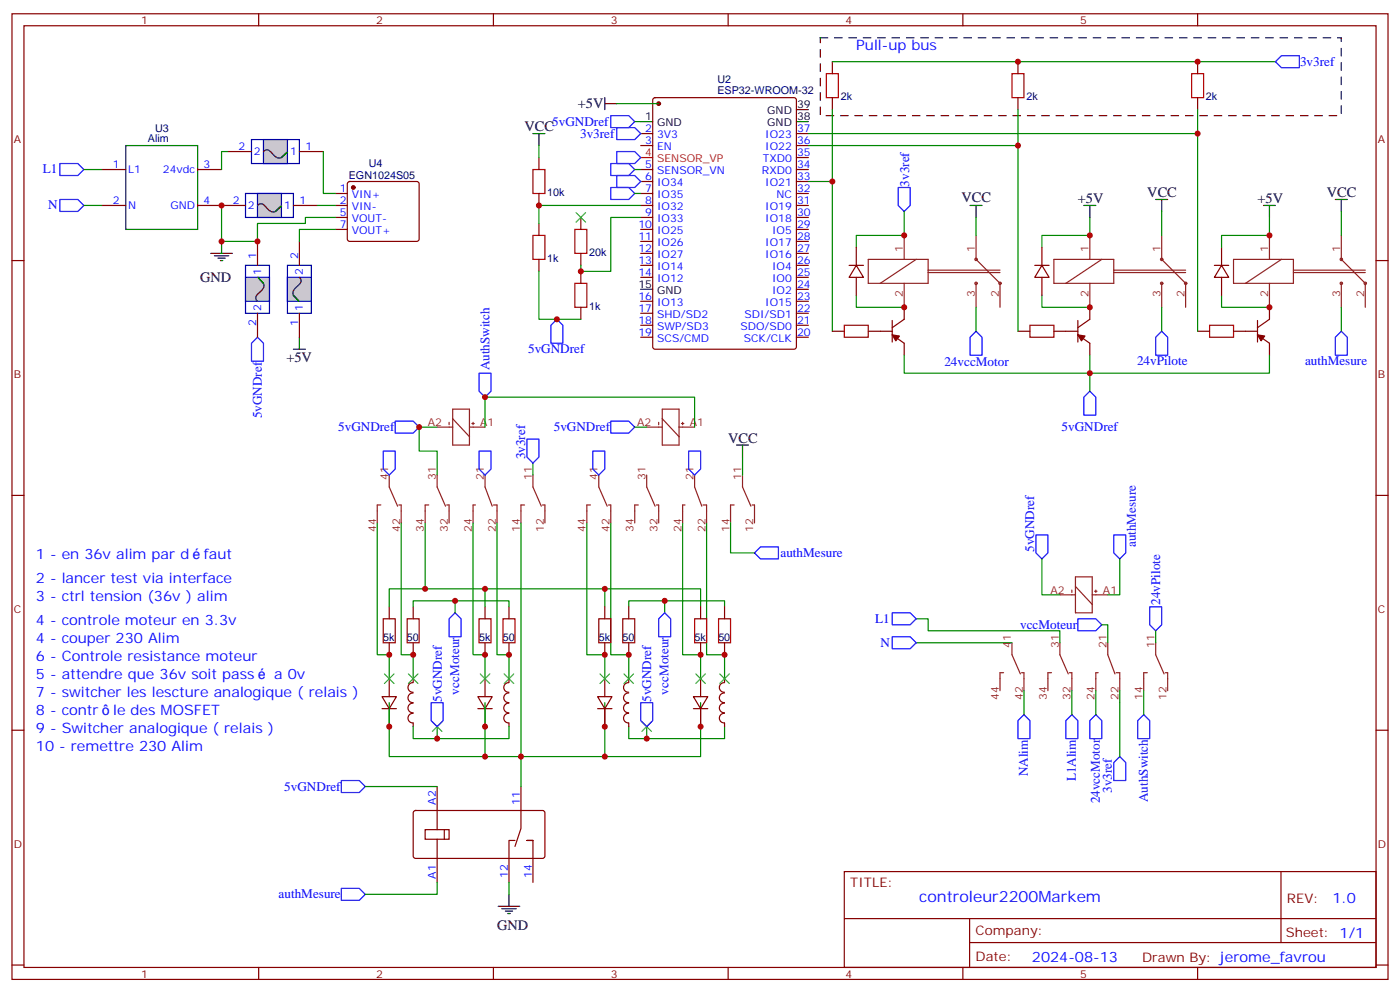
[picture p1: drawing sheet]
<svg xmlns="http://www.w3.org/2000/svg" width="412mm" height="292mm" viewBox="0 0 412 292" stroke-linecap="round" stroke-linejoin="round" font-family="sans-serif">
<g fill="none" stroke="#870000" stroke-width=".35">
<path d="M3.5 4.1h405.4v284.3h-405.4zM7.1 7.6h398.2v277.3h-398.2zM76.2 4.1v3.5M145.3 4.1v3.5M214.5 4.1v3.5M283.6 4.1v3.5M352.8 4.1v3.5M188.7 39.3h3.6M192.5 29l.5-.2h40.9l.6 .4 .1 72.9-.5 .7h-41.1l-.7-.4v-72.9zM234.6 39.3h3.5M30 49.9h7M58.2 49.9h7.1"/>
<path d="M98.8 57h3.5M102.5 53.7l.5-.3h19.8l.5 .3 .2 .5v16.2l-.3 .5-.4 .2h-19.8l-.5-.2-.2-.5v-16.2zM158.7 46.4v3.5M158.7 57v3.5M188.7 42.9h3.6M188.7 49.9h3.6M188.7 53.4h3.6M188.7 57h3.6M234.6 42.9h3.5M234.6 49.9h3.5M234.6 53.4h3.5M234.6 57h3.5"/>
<path d="M234.6 46.4h3.5M3.5 76.7h3.6M30 60.5h7M58.2 60.5h14.1M86.4 60.5h7.1M98.8 60.5h3.5M98.8 64h3.5M98.8 67.6h3.5M158.7 65.8v3.5M158.7 76.4v3.5M171.1 64v3.6M171.1 74.6v3.5"/>
<path d="M171.1 79.9v3.5M188.7 60.5h3.6M188.7 64h3.6M188.7 67.6h3.6M188.7 71.1h3.6M188.7 74.6h3.6M188.7 78.1h3.6M234.6 60.5h3.5M234.6 64h3.5M234.6 67.6h3.5M234.6 71.1h3.5M234.6 74.6h3.5"/>
<path d="M234.6 78.1h3.5M405.3 76.7h3.6M171.1 90.5v3.5M188.7 81.7h3.6M188.7 88.7h3.6M188.7 92.3h3.6M188.7 95.8h3.6M188.7 99.3h3.6M234.6 81.7h3.5M234.6 88.7h3.5M234.6 92.3h3.5M234.6 95.8h3.5"/>
<path d="M234.6 99.3h3.5M234.6 85.2h3.5M3.5 145.9h3.6M405.3 145.9h3.6M114.7 178.7v3.5M121.7 178.7v3.5M142.9 178.7v3.5M149.9 178.7v3.5M178.2 178.7v3.5M185.2 178.7v3.5M206.4 178.7v3.5M213.4 178.7v3.5"/>
<path d="M114.7 189.3v3.5M114.7 199.8v5.3M121.7 189.3v3.5M121.7 199.8v1.1M142.9 189.3v3.5M142.9 199.8v5.3M149.9 189.3v3.5M149.9 199.8v1.1M178.2 189.3v3.5M178.2 199.8v5.3M185.2 189.3v3.5M185.2 199.8v1.1"/>
<path d="M206.4 189.3v3.5M206.4 199.8v5.3M213.4 189.3v3.5M213.4 199.8v1.1M3.5 215h3.6M112.5 205.1h4.3l-2.1 3.6zM112.5 208.7h4.3M114.7 208.7v5.3M121.7 207.1a1.41 1.41 0 0 0-1.5 1.4 1.41 1.41 0 0 0 1.5 1.4M121.7 204.1a1.41 1.41 0 0 0-1.5 1.4 1.41 1.41 0 0 0 1.5 1.4M121.7 210.1a1.41 1.41 0 0 0-1.5 1.4 1.41 1.41 0 0 0 1.5 1.4M121.7 201a1.41 1.41 0 0 0-1.5 1.4 1.41 1.41 0 0 0 1.5 1.4"/>
<path d="M121.7 212.9v1.1M140.8 205.1h4.2l-2.1 3.6zM140.8 208.7h4.2M142.9 208.7v5.3M149.9 207.1a1.41 1.41 0 0 0-1.5 1.4 1.41 1.41 0 0 0 1.5 1.4M149.9 204.1a1.41 1.41 0 0 0-1.5 1.4 1.41 1.41 0 0 0 1.5 1.4M149.9 210.1a1.41 1.41 0 0 0-1.5 1.4 1.41 1.41 0 0 0 1.5 1.4M149.9 201a1.41 1.41 0 0 0-1.5 1.4 1.41 1.41 0 0 0 1.5 1.4M149.9 212.9v1.1M176 205.1h4.3l-2.1 3.6zM176 208.7h4.3M178.2 208.7v5.3"/>
<path d="M185.2 207.1a1.41 1.41 0 0 0-1.5 1.4 1.41 1.41 0 0 0 1.5 1.4M185.2 204.1a1.41 1.41 0 0 0-1.5 1.4 1.41 1.41 0 0 0 1.5 1.4M185.2 210.1a1.41 1.41 0 0 0-1.5 1.4 1.41 1.41 0 0 0 1.5 1.4M185.2 201a1.41 1.41 0 0 0-1.5 1.4 1.41 1.41 0 0 0 1.5 1.4M185.2 212.9v1.1M204.3 205.1h4.2l-2.1 3.6zM204.3 208.7h4.2M206.4 208.7v5.3M213.4 207.1a1.41 1.41 0 0 0-1.5 1.4 1.41 1.41 0 0 0 1.5 1.4M213.4 204.1a1.41 1.41 0 0 0-1.5 1.4 1.41 1.41 0 0 0 1.5 1.4M213.4 210.1a1.41 1.41 0 0 0-1.5 1.4 1.41 1.41 0 0 0 1.5 1.4M213.4 201a1.41 1.41 0 0 0-1.5 1.4 1.41 1.41 0 0 0 1.5 1.4"/>
<path d="M213.4 212.9v1.1M405.3 215h3.6M248.7 256.6h156.6v28.3h-156.6zM377.3 256.7v20.8M248.7 270.5h156.5M285.6 277.5h119.6M285.6 270.5v14.1M3.5 284.2h3.6M76.2 284.9v3.5M145.3 284.9v3.5M214.5 284.9v3.5M283.6 284.9v3.5"/>
<path d="M352.8 284.9v3.5M405.3 284.2h3.6"/>
</g>
<g fill="#870000" stroke="#870000" stroke-width=".35">
<circle cx="194" cy="30.5" r=".53"/>
<circle cx="104.1" cy="55.2" r=".53"/>
</g>
<g fill="none" stroke="#000" stroke-width=".35">
<path d="M157 39.3h3.5M158.7 39.3v3.6M178.2 30.5h3.5M178.2 28.8v3.5M188.7 35.8h3.6M234.6 35.8h3.5M234.6 32.3h3.5M37 42.9h21.2v24.7h-21.2zM285.8 60.5h3.5M287.5 60.5v3.5M188.7 85.2h3.6M217 131.1h3.5"/>
<path d="M218.7 131.1v3.5M146.8 266.9h6.3M147.8 267.6h4.2M148.9 268.3h2.1M149.6 269h.7M149.9 263.3v3.6"/>
</g>
<path d="M188.7 46.4h3.6" fill="none" stroke="#f00" stroke-width=".35"/>
<g fill="none" stroke="#8c2424" stroke-width=".35">
<path d="M114.7 139.9v3.5l2.4 5.6M128.8 125.8h4.5M128.8 139.9v3.5l2.4 5.6M132.3 124.4v.7M133.3 120.5h5v10.6h-5zM133.3 123.3l5 5.3M138.3 125.8h4.6M139 124.7h.7M139.3 124.4v.7M142.9 139.9v3.5l2.1 5.6M157 139.9v3.5l2.5 5.6M176.4 139.9v3.5l2.5 5.6"/>
<path d="M190.5 125.8h4.6M190.5 139.9v3.5l2.5 5.6M194 124.4v.7M195.1 120.5h4.9v10.6h-4.9zM195.1 123.3l4.9 5.3M200 125.8h4.6M200.7 124.7h.7M201.1 124.4v.7M204.6 139.9v3.5l2.1 5.6M218.7 139.9v3.5l2.5 5.6M112.2 148.7h-1.1v5.3M117.5 148.7h.7v5.3"/>
<path d="M126.3 148.7h-1.1v5.3M131.6 148.7h.7v5.3M140.1 148.7h-.8v5.3M145.3 148.7h1.1v5.3M154.5 148.7h-1v5.3M159.8 148.7h.7v5.3M173.9 148.7h-1v5.3M179.2 148.7h.7v5.3M188 148.7h-1v5.3M193.3 148.7h.7v5.3M201.8 148.7h-.7v5.3M207.1 148.7h1v5.3"/>
<path d="M216.3 148.7h-1.1v5.3M221.5 148.7h.7v5.3M312.2 175.2h4.6M315.7 173.7v.7M316.8 169.9h4.9v10.5h-4.9zM316.8 172.7l4.9 5.3M321.7 175.2h4.6M322.4 174.1h.7M322.8 173.7v.7M295.6 198.1h-1v5.3M298.1 189.3v3.5l2.5 5.6M300.9 198.1h.7v5.3"/>
<path d="M309.7 198.1h-1v5.3M312.2 189.3v3.5l2.5 5.6M315 198.1h.7v5.3M323.5 198.1h-.7v5.3M326.3 189.3v3.5l2.1 5.6M328.8 198.1h1v5.3M338 198.1h-1.1v5.3M340.4 189.3v3.5l2.5 5.6M343.3 198.1h.7v5.3"/>
</g>
<path d="M157 49.9h3.5v7.1h-3.5zM157 69.3h3.5v7.1h-3.5zM169.3 67.6h3.6v7h-3.6zM169.3 83.4h3.6v7.1h-3.6zM112.9 182.2h3.5v7.1h-3.5zM119.9 182.2h3.6v7.1h-3.6zM141.1 182.2h3.5v7.1h-3.5zM148.2 182.2h3.5v7.1h-3.5zM176.4 182.2h3.5v7.1h-3.5zM183.4 182.2h3.6v7.1h-3.6zM204.6 182.2h3.5v7.1h-3.5zM211.7 182.2h3.5v7.1h-3.5z" fill="none" stroke="#a10000" stroke-width=".35"/>
<g fill="none" stroke="#008700" stroke-width=".35">
<path d="M181.7 30.5h12.3M24.7 49.9h5.3M158.7 42.9v3.5M158.7 79.9v14.1h12.4M188.7 64h-8.8v15.9h-8.8v-1.8M123.5 125.8v7h5.3v7.1M157 136.3v3.6M218.7 134.6v5.3M111.1 154v38.8h3.6v7M118.2 154v38.8h3.5v7M125.2 154v19.4M139.3 154v38.8h3.6v7"/>
<path d="M146.4 154v38.8h3.5v7M153.5 154v68.8M172.9 154v38.8h5.3v7M179.9 154v38.8h5.3v7M201.1 154v38.8h5.3v7M208.1 154v38.8h5.3v7M114.7 178.7v-5.3h28.2v5.3M121.7 178.7v-1.8h28.2v1.8M134.1 176.9v3.5M142.9 173.4h35.3M178.2 178.7v-5.3h28.2v5.3M185.2 178.7v-1.8h28.2v1.8"/>
<path d="M195.8 176.9v3.5M269.9 182.2h3.5v3.5h38.8v3.6M269.9 189.3h28.2M114.7 206.9v15.9h28.2v-15.9M121.7 214v3.5h28.2v-3.5M128.8 214v3.5M178.2 206.9v15.9h28.2v-15.9M185.2 214v3.5h28.2v-3.5M190.5 214v3.5M301.6 203.4v7M315.7 203.4v7M336.9 203.4v7"/>
<path d="M142.9 222.8h35.3"/>
</g>
<g fill="none" stroke="#00f" stroke-width=".35">
<path d="M179.9 34h5.3l1.8 1.8-1.8 1.8h-5.3zM181.7 37.6h5.3l1.7 1.7-1.7 1.8h-5.3zM17.6 48.2h5.3l1.8 1.7-1.8 1.8h-5.3zM17.6 58.7h5.3l1.8 1.8-1.8 1.8h-5.3zM179.9 48.2h5.3l1.8 1.7-1.8 1.8h-5.3zM179.9 55.2h5.3l1.8 1.8-1.8 1.7h-5.3zM181.7 44.6h5.3l1.7 1.8-1.7 1.8h-5.3zM181.7 51.7h5.3l1.7 1.7-1.7 1.8h-5.3zM75.8 99.3l1.8 1.8v5.3h-3.5v-5.3zM141.1 109.9h3.5v5.3l-1.7 1.7-1.8-1.7zM112.9 132.8h3.5v5.3l-1.7 1.8-1.8-1.8zM141.1 132.8h3.5v5.3l-1.7 1.8-1.8-1.8z"/>
<path d="M174.6 132.8h3.6v5.3l-1.8 1.8-1.8-1.8zM202.8 132.8h3.6v5.3l-1.8 1.8-1.8-1.8zM132.3 182.2l1.8-1.8 1.7 1.8v5.3h-3.5zM195.8 180.4l1.8 1.8v5.3h-3.6v-5.3zM262.8 180.4h5.3l1.8 1.8-1.8 1.8h-5.3zM262.8 187.5h5.3l1.8 1.8-1.8 1.7h-5.3zM317.5 182.2h5.3l1.8 1.8-1.8 1.7h-5.3zM127 206.9h3.5v5.3l-1.7 1.8-1.8-1.8zM188.7 206.9h3.6v5.3l-1.8 1.8-1.8-1.8zM301.6 210.4l1.8 1.8v5.3h-3.5v-5.3zM315.7 210.4l1.8 1.8v5.3h-3.5v-5.3zM336.9 210.4l1.8 1.8v5.3h-3.6v-5.3z"/>
</g>
<g fill="none" stroke="#3c3" stroke-width=".35">
<path d="M169.7 62.6l2.8 2.8M172.5 62.6l-2.8 2.8M113.2 198.4l2.9 2.9M116.1 198.4l-2.9 2.9M120.3 198.4l2.8 2.9M123.1 198.4l-2.8 2.9M141.5 198.4l2.8 2.9M144.3 198.4l-2.8 2.9M148.5 198.4l2.8 2.9M151.3 198.4l-2.8 2.9M176.7 198.4l2.9 2.9M179.6 198.4l-2.9 2.9"/>
<path d="M183.8 198.4l2.8 2.9M186.6 198.4l-2.8 2.9M205 198.4l2.8 2.9M207.8 198.4l-2.8 2.9M212 198.4l2.8 2.9M214.8 198.4l-2.8 2.9M127.4 212.5l2.8 2.9M130.2 212.5l-2.8 2.9M189.1 212.5l2.8 2.9M191.9 212.5l-2.8 2.9"/>
</g>
<path d="M72.3 57h14.1v7h-14.1z" fill="none" stroke="#009" stroke-width=".35"/>
<path d="M75.8 57h7.1v7h-7.1z" fill="#ccc" stroke="#00c" stroke-width=".35"/>
<path d="M75.8 60.5a1.46 1.46 0 0 1 2.6 .5 2.61 2.61 0 0 0 2.7 1.3M81.1 62.3l1.9-1.8z" fill="none" stroke="#000" stroke-width=".35"/>
<path d="M74.1 41.1h14.1v7.1h-14.1z" fill="none" stroke="#009" stroke-width=".35"/>
<path d="M67 44.6h7.1M88.2 44.6h7" fill="none" stroke="#870000" stroke-width=".35"/>
<path d="M77.6 41.1h7.1v7.1h-7.1z" fill="#ccc" stroke="#00c" stroke-width=".35"/>
<path d="M77.6 44.6a1.46 1.46 0 0 1 2.5 .5 2.61 2.61 0 0 0 2.8 1.3M82.9 46.4l1.9-1.8z" fill="none" stroke="#000" stroke-width=".35"/>
<path d="M84.7 78.1h7v14.2h-7z" fill="none" stroke="#009" stroke-width=".35"/>
<path d="M88.2 71.1v7M88.2 92.3v7" fill="none" stroke="#870000" stroke-width=".35"/>
<path d="M84.7 81.7h7v7h-7z" fill="#ccc" stroke="#00c" stroke-width=".35"/>
<path d="M86.4 87l1.8 1.8zM88.2 81.7a1.46 1.46 0 0 1-.5 2.5 2.61 2.61 0 0 0-1.3 2.8" fill="none" stroke="#000" stroke-width=".35"/>
<path d="M72.3 78.1h7.1v14.2h-7.1z" fill="none" stroke="#009" stroke-width=".35"/>
<path d="M75.8 71.1v7M75.8 92.3v7" fill="none" stroke="#870000" stroke-width=".35"/>
<path d="M72.3 81.7h7.1v7h-7.1z" fill="#ccc" stroke="#00c" stroke-width=".35"/>
<g fill="none" stroke="#000" stroke-width=".35">
<path d="M340.4 58.7h3.6M342.2 58.7v3.6M393.3 58.7h3.6M395.1 58.7v3.6M62.1 74.6h6.3M63.1 75.3h4.3M64.2 76h2.1M64.9 76.7h.7M65.3 71.1v3.5M319.3 60.5h3.5M321 60.5v3.5M372.2 60.5h3.5"/>
<path d="M373.9 60.5v3.5M75.9 81.5l1.7 1.9zM77.6 83.4a3.1 3.1 0 0 1-1.7 3.3 1.26 1.26 0 0 0-.1 2M88.2 99.3v3.5M86.4 102.8h3.6"/>
</g>
<g fill="none" stroke="#008700" stroke-width=".35">
<path d="M245.2 18.2h130.5M187 35.8h1.7M238.1 39.3h114.7M245.2 32.3v21.1M299.9 32.3v10.6M352.8 32.3v65.2M67 44.6h-1.7v5.3M95.2 44.6v12.4h3.6M187 57h1.7M187 49.9h1.7M238.1 53.4h7.1v44.1M238.1 42.9h61.8v54.6"/>
<path d="M24.7 60.5h5.3M65.3 60.5v10.6h10.5v-5.3h14.2v-1.8h8.8M93.5 60.5h5.3M98.8 67.6h-10.6v3.5M188.7 60.5h-30v5.3M266.3 62.3v7h-14.1v3.5M287.5 64v5.3M321 64v5.3h-14.1v3.5M342.2 62.3v7M373.9 64v5.3h-14.1v3.5M395.1 62.3v7M252.2 87v3.5h14.1"/>
<path d="M287.5 90.5v7M306.9 87v3.5h14.1M342.2 90.5v7M359.8 87v3.5h14.1M395.1 90.5v7M266.3 104.6v5.3h107.6v-5.3M321 104.6v10.6M123.5 125.8h5.3M142.9 125.8v-8.9h61.7v8.9M187 125.8h3.5M215.2 154v8.8h7M306.9 164.6v10.6h5.3"/>
<path d="M329.8 164.6v10.6h-3.5M324.6 184h1.7v5.3M340.4 185.7v3.6M322.8 203.4v7M329.8 203.4v19.4M107.6 231.6h21.2M153.5 222.8v8.8M128.8 259.8v3.5h-21.2M149.9 259.8v3.5"/>
</g>
<g fill="none" stroke="#00f" stroke-width=".35">
<path d="M377.5 16.4h5.3v3.5h-5.3l-1.8-1.7zM264.6 55.2h3.5v5.3l-1.8 1.8-1.7-1.8zM164 94l1.8 1.8v5.3h-3.5v-5.3zM287.5 97.5l1.8 1.8v5.3h-3.5v-5.3zM342.2 97.5l1.8 1.8v5.3h-3.6v-5.3zM395.1 97.5l1.8 1.8v5.3h-3.6v-5.3zM319.3 116.9l1.7-1.7 1.8 1.7v5.3h-3.5zM116.4 124h5.3l1.8 1.8-1.8 1.7h-5.3zM155.2 129.3h3.5v5.3l-1.7 1.7-1.8-1.7zM179.9 124h5.3l1.8 1.8-1.8 1.7h-5.3zM305.2 157.5h3.5v5.3l-1.8 1.8-1.7-1.8zM328.1 157.5h3.5v5.3l-1.8 1.8-1.7-1.8z"/>
<path d="M222.2 162.8l1.8-1.8h5.3v3.6h-5.3zM338.7 178.7h3.5v5.3l-1.8 1.7-1.7-1.7zM322.8 210.4l1.8 1.8v5.3h-3.6v-5.3zM100.5 229.8h5.3l1.8 1.8-1.8 1.8h-5.3zM329.8 222.8l1.8 1.7v5.3h-3.5v-5.3zM100.5 261.6h5.3l1.8 1.7-1.8 1.8h-5.3z"/>
</g>
<path d="M243.4 21.7h3.5v7.1h-3.5zM298.1 21.7h3.5v7.1h-3.5zM351 21.7h3.5v7.1h-3.5zM248.7 95.8h7.1v3.5h-7.1zM303.4 95.8h7v3.5h-7zM356.3 95.8h7.1v3.5h-7.1z" fill="none" stroke="#a10000" stroke-width=".35"/>
<g fill="none" stroke="#870000" stroke-width=".35">
<path d="M245.2 18.2v3.5M299.9 18.2v3.5M352.8 18.2v3.5M245.2 28.8v3.5M299.9 28.8v3.5M352.8 28.8v3.5M250.1 78.1h4.3M252.2 78.1l2.2 3.6h-4.3zM252.2 72.8v5.3M304.8 78.1h4.2M306.9 78.1l2.1 3.6h-4.2zM306.9 72.8v5.3"/>
<path d="M357.7 78.1h4.2M359.8 78.1l2.1 3.6h-4.2zM359.8 72.8v5.3M245.2 97.5h3.5M252.2 81.7v5.3M255.8 97.5h7M262.8 94.4v6.3M262.8 98.6l3.5 2.5v3.5M266.3 90.5v3.5l-3.5 2.5M299.9 97.5h3.5M306.9 81.7v5.3M310.4 97.5h7.1"/>
<path d="M317.5 94.4v6.3M317.5 98.6l3.5 2.5v3.5M321 90.5v3.5l-3.5 2.5M352.8 97.5h3.5M359.8 81.7v5.3M363.4 97.5h7M370.4 94.4v6.3M370.4 98.6l3.5 2.5v3.5M373.9 90.5v3.5l-3.5 2.5M121.9 238.9l.5-.2h37.7l.4 .7-.1 12.9-.6 .5-37.7-.1-.4-.6v-12.7zM128.8 231.6v12.7M153.5 231.6v12.3l-1.8 5.3"/>
<path d="M125.2 244.3h7.1v2.8h-7.1zM128.8 247.1v12.7M130.9 244.3v2.8M151.7 247.5h-1.8v12.3M157 247.5h-1.8h1.8v12.3"/>
</g>
<path d="M241.7 11.1h153.4v22.9h-153.4z" fill="none" stroke="#000" stroke-width=".35" stroke-dasharray="2.1 2.1"/>
<g fill="none" stroke="#8c2424" stroke-width=".35">
<path d="M255.8 76.4h17.6v7h-17.6zM266.3 69.3v7.1M269.9 76.4l-10.6 7M273.4 79.6h21.2M287.5 69.3v7.1l7.1 7v7.1M310.4 76.4h17.7v7h-17.7zM321 69.3v7.1M324.6 76.4l-10.6 7M328.1 79.6h21.1M342.2 69.3v7.1l7 7v7.1M363.4 76.4h17.6v7h-17.6zM373.9 69.3v7.1"/>
<path d="M377.5 76.4l-10.6 7M381 79.6h21.2M395.1 69.3v7.1l7.1 7v7.1M266.3 83.4v7.1M273.4 80.3h21.2M287.5 83.4v7.1M321 83.4v7.1M328.1 80.3h21.1M342.2 83.4v7.1M373.9 83.4v7.1M381 80.3h21.2M395.1 83.4v7.1"/>
<circle cx="287.5" cy="76.4" r=".35"/>
<circle cx="342.2" cy="76.4" r=".35"/>
<circle cx="395.1" cy="76.4" r=".35"/>
<circle cx="287.5" cy="83.4" r=".35"/>
<circle cx="294.6" cy="83.4" r=".35"/>
<circle cx="342.2" cy="83.4" r=".35"/>
<circle cx="349.3" cy="83.4" r=".35"/>
<circle cx="395.1" cy="83.4" r=".35"/>
<circle cx="402.2" cy="83.4" r=".35"/>
</g>
<g fill="#870000" stroke="#870000" stroke-width=".35">
<path d="M370.4 98.6l2.1 .4-1 1.4z"/>
<path d="M317.5 98.6l2.1 .4-1 1.4z"/>
<path d="M262.8 98.6l2.1 .4-1 1.4z"/>
</g>
<g fill="#c00">
<circle cx="125.2" cy="173.4" r=".88"/>
<circle cx="178.2" cy="222.8" r=".88"/>
<circle cx="142.9" cy="173.4" r=".88"/>
<circle cx="178.2" cy="173.4" r=".88"/>
<circle cx="114.7" cy="192.8" r=".88"/>
<circle cx="121.7" cy="192.8" r=".88"/>
<circle cx="149.9" cy="192.8" r=".88"/>
<circle cx="142.9" cy="192.8" r=".88"/>
<circle cx="213.4" cy="192.8" r=".88"/>
<circle cx="178.2" cy="192.8" r=".88"/>
<circle cx="185.2" cy="192.8" r=".88"/>
<circle cx="206.4" cy="192.8" r=".88"/>
<circle cx="195.8" cy="176.9" r=".88"/>
<circle cx="190.5" cy="217.5" r=".88"/>
<circle cx="134.1" cy="176.9" r=".88"/>
<circle cx="128.8" cy="217.5" r=".88"/>
<circle cx="142.9" cy="222.8" r=".88"/>
<circle cx="114.7" cy="214" r=".88"/>
<circle cx="142.9" cy="214" r=".88"/>
<circle cx="178.2" cy="214" r=".88"/>
<circle cx="206.4" cy="214" r=".88"/>
<circle cx="65.3" cy="71.1" r=".88"/>
<circle cx="75.8" cy="71.1" r=".88"/>
<circle cx="153.5" cy="222.8" r=".88"/>
<circle cx="123.5" cy="125.8" r=".88"/>
<circle cx="65.3" cy="60.5" r=".88"/>
<circle cx="171.1" cy="79.9" r=".88"/>
<circle cx="158.8" cy="60.5" r=".88"/>
<circle cx="164" cy="94" r=".88"/>
<circle cx="142.9" cy="116.9" r=".88"/>
<circle cx="373.9" cy="90.5" r=".88"/>
<circle cx="321" cy="90.5" r=".88"/>
<circle cx="299.9" cy="18.2" r=".88"/>
<circle cx="321" cy="69.3" r=".88"/>
<circle cx="266.3" cy="90.5" r=".88"/>
<circle cx="266.3" cy="69.3" r=".88"/>
<circle cx="245.2" cy="53.4" r=".88"/>
<circle cx="299.9" cy="42.9" r=".88"/>
<circle cx="321" cy="109.9" r=".88"/>
<circle cx="352.8" cy="18.2" r=".88"/>
<circle cx="373.9" cy="69.3" r=".88"/>
<circle cx="352.8" cy="39.3" r=".88"/>
</g>
<text font-size="4.6" fill="#00f" x="270.8" y="265.7">controleur2200Markem</text>
<g font-size="4.2" fill="#00f">
<text x="252.2" y="14.6">Pull-up bus</text>
<text x="10.6" y="164.6">1 - en 36v alim par d</text>
<text x="60" y="164.6">faut</text>
<text x="10.6" y="171.6">2 - lancer test via interface</text>
<text x="10.6" y="176.9">3 - ctrl tension (36v ) alim</text>
<text x="10.6" y="184">4 - controle moteur en 3.3v</text>
<text x="10.6" y="189.3">4 - couper 230 Alim</text>
<text x="10.6" y="194.6">6 - Controle resistance moteur</text>
<text x="10.6" y="199.8">5 - attendre que 36v soit pass</text>
<text x="80.7" y="199.8">a 0v</text>
<text x="10.6" y="205.1">7 - switcher les lescture analogique ( relais )</text>
<text x="10.6" y="210.4">8 - contr</text>
<text x="10.6" y="215.7">9 - Switcher analogique ( relais )</text>
<text x="33.3" y="210.4">le des MOSFET</text>
<text x="10.6" y="221">10 - remettre 230 Alim</text>
<text x="392.5" y="265.9">1.0</text>
<text x="304" y="283.3">2024-08-13</text>
</g>
<g font-size="4.2">
<text x="170.2" y="31.9">+5V</text>
<text x="154.5" y="38.6">VCC</text>
<text x="283.2" y="59.4">VCC</text>
<text x="317.5" y="59.8">+5V</text>
<text x="338" y="58">VCC</text>
<text x="370.4" y="59.8">+5V</text>
<text x="390.9" y="58">VCC</text>
<text x="58.9" y="83.2">GND</text>
<text x="84.4" y="106.7">+5V</text>
<text x="214.5" y="130.4">VCC</text>
<text x="146.4" y="273.9">GND</text>
</g>
<g font-size="3.9" fill="#00f">
<text x="383" y="19.5">3v3ref</text>
<text x="162.7" y="37.1">5vGNDref</text>
<text x="170.9" y="40.5">3v3ref</text>
<text x="12.6" y="51.1">L1</text>
<text x="267.8" y="54.9" transform="rotate(-90 267.8 54.9)">3v3ref</text>
<text x="14.1" y="61.7">N</text>
<text x="155.6" y="104.1">5vGNDref</text>
<text x="278.2" y="107.6">24vccMotor</text>
<text x="334.9" y="107.6">24vPilote</text>
<text x="384.4" y="107.6">authMesure</text>
<text x="144.2" y="109.1" transform="rotate(-90 144.2 109.1)">AuthSwitch</text>
<text x="77.1" y="123.2" transform="rotate(-90 77.1 123.2)">5vGNDref</text>
<text x="99.6" y="127">5vGNDref</text>
<text x="163.1" y="127">5vGNDref</text>
<text x="312.7" y="127">5vGNDref</text>
<text x="154.7" y="135.2" transform="rotate(-90 154.7 135.2)">3v3ref</text>
<text x="334.6" y="161.1" transform="rotate(-90 334.6 161.1)">authMesure</text>
<text x="229.9" y="164.1">authMesure</text>
<text x="304.6" y="162.5" transform="rotate(-90 304.6 162.5)">5vGNDref</text>
<text x="341.7" y="178.1" transform="rotate(-90 341.7 178.1)">24vPilote</text>
<text x="257.8" y="183.4">L1</text>
<text x="300.5" y="185.1">vccMoteur</text>
<text x="259.3" y="190.4">N</text>
<text x="130.1" y="206.6" transform="rotate(-90 130.1 206.6)">5vGNDref</text>
<text x="135.2" y="204.5" transform="rotate(-90 135.2 204.5)">vccMoteur</text>
<text x="191.9" y="206.6" transform="rotate(-90 191.9 206.6)">5vGNDref</text>
<text x="197" y="204.5" transform="rotate(-90 197 204.5)">vccMoteur</text>
<text x="83.7" y="232.9">5vGNDref</text>
<text x="302.8" y="228.6" transform="rotate(-90 302.8 228.6)">NAlim</text>
<text x="316.9" y="230.1" transform="rotate(-90 316.9 230.1)">L1Alim</text>
<text x="327.6" y="233.4" transform="rotate(-90 327.6 233.4)">3v3ref</text>
<text x="324" y="236.6" transform="rotate(-90 324 236.6)">24vccMotor</text>
<text x="338.1" y="236.2" transform="rotate(-90 338.1 236.2)">AuthSwitch</text>
<text x="82.1" y="264.5">authMesure</text>
</g>
<g font-size="3.9" fill="#800">
<text x="250.5" y="261.2">TITLE:</text>
<text x="379.1" y="265.9">REV:</text>
<text x="287.4" y="275.4">Company:</text>
<text x="378.7" y="276">Sheet: 1/1</text>
<text x="287.4" y="283.1">Date:</text>
<text x="336.4" y="283.2">Drawn By: jerome_favrou</text>
</g>
<g font-size="3.2" fill="#800">
<text x="41.6" y="7.1">1</text>
<text x="110.8" y="7.1">2</text>
<text x="179.9" y="7.1">3</text>
<text x="249.1" y="7.1">4</text>
<text x="318.2" y="7.1">5</text>
<text x="4.1" y="42.2">A</text>
<text x="405.9" y="42.2">A</text>
<text x="4.1" y="111.3">B</text>
<text x="405.9" y="111.3">B</text>
<text x="4.1" y="180.4">C</text>
<text x="405.9" y="180.4">C</text>
<text x="4.1" y="249.6">D</text>
<text x="405.9" y="249.6">D</text>
<text x="41.6" y="287.9">1</text>
<text x="110.8" y="287.9">2</text>
<text x="179.9" y="287.9">3</text>
<text x="249.1" y="287.9">4</text>
<text x="318.2" y="287.9">5</text>
</g>
<g font-size="3.2" fill="#000080">
<text x="211.3" y="27.7">ESP32-WROOM-32</text>
<text x="211.3" y="24.5">U2</text>
<text x="247.6" y="29.5">2k</text>
<text x="302.3" y="29.5">2k</text>
<text x="355.2" y="29.5">2k</text>
<text x="43.6" y="41.8">Alim</text>
<text x="45.7" y="38.9">U3</text>
<text x="102.7" y="52.8">EGN1024S05</text>
<text x="108.7" y="49.2">U4</text>
<text x="161.2" y="57.7">10k</text>
<text x="161.2" y="77.1">1k</text>
<text x="173.6" y="75.3">20k</text>
<text x="173.6" y="91.2">1k</text>
<text x="112.9" y="188.7">5k</text>
<text x="119.9" y="188.6">50</text>
<text x="141.1" y="188.7">5k</text>
<text x="148.1" y="188.6">50</text>
<text x="176.4" y="188.7">5k</text>
<text x="183.4" y="188.6">50</text>
<text x="204.6" y="188.7">5k</text>
<text x="211.6" y="188.6">50</text>
</g>
<g font-size="3.2">
<text x="190.1" y="35.5">1</text>
<text x="226" y="33.7">GND</text>
<text x="234.8" y="35.5">38</text>
<text x="234.8" y="31.9">39</text>
<text x="193.6" y="37.2">GND</text>
<text x="226" y="37.2">GND</text>
<text x="188.1" y="84.8">15</text>
<text x="193.6" y="86.6">GND</text>
</g>
<g font-size="3.2" fill="#00f">
<text x="190.1" y="39">2</text>
<text x="193.6" y="40.7">3V3</text>
<text x="225.4" y="40.7">IO23</text>
<text x="234.8" y="39">37</text>
<text x="70.3" y="44.3">2</text>
<text x="74.8" y="45.7">2</text>
<text x="85.5" y="45.7">1</text>
<text x="90" y="44.3">1</text>
<text x="190.1" y="42.5">3</text>
<text x="193.6" y="44.3">EN</text>
<text x="224.7" y="47.8">TXD0</text>
<text x="225.4" y="44.3">IO22</text>
<text x="234.8" y="46">35</text>
<text x="234.8" y="42.5">36</text>
<text x="33.3" y="49.6">1</text>
<text x="37.7" y="51">L1</text>
<text x="48" y="51">24vdc</text>
<text x="60" y="49.6">3</text>
<text x="190.1" y="49.6">5</text>
<text x="190.1" y="53.1">6</text>
<text x="193.6" y="51.3">SENSOR_VN</text>
<text x="224.4" y="51.3">RXD0</text>
<text x="234.8" y="53.1">33</text>
<text x="234.8" y="49.6">34</text>
<text x="100.1" y="56.6">1</text>
<text x="103.6" y="58.4">VIN+</text>
<text x="190.1" y="56.6">7</text>
<text x="193.6" y="54.9">IO34</text>
<text x="193.6" y="58.4">IO35</text>
<text x="225.4" y="54.9">IO21</text>
<text x="228.7" y="58.4">NC</text>
<text x="234.8" y="56.6">32</text>
<text x="33.3" y="60.1">2</text>
<text x="37.7" y="61.6">N</text>
<text x="50.2" y="61.6">GND</text>
<text x="60" y="60.1">4</text>
<text x="68.5" y="60.1">2</text>
<text x="73" y="61.6">2</text>
<text x="83.7" y="61.6">1</text>
<text x="88.2" y="60.1">1</text>
<text x="100.1" y="60.1">2</text>
<text x="100.1" y="63.7">5</text>
<text x="103.6" y="61.9">VIN-</text>
<text x="103.6" y="65.4">VOUT-</text>
<text x="190.1" y="60.1">8</text>
<text x="190.1" y="63.7">9</text>
<text x="193.6" y="61.9">IO32</text>
<text x="193.6" y="65.4">IO33</text>
<text x="225.4" y="65.4">IO18</text>
<text x="225.4" y="61.9">IO19</text>
<text x="234.8" y="63.7">30</text>
<text x="234.8" y="60.1">31</text>
<text x="100.1" y="67.2">7</text>
<text x="103.6" y="69">VOUT+</text>
<text x="188.1" y="67.2">10</text>
<text x="188.1" y="70.7">11</text>
<text x="193.6" y="69">IO25</text>
<text x="227.4" y="69">IO5</text>
<text x="234.8" y="70.7">28</text>
<text x="234.8" y="67.2">29</text>
<text x="75.5" y="76.4" transform="rotate(-90 75.5 76.4)">1</text>
<text x="87.8" y="76.4" transform="rotate(-90 87.8 76.4)">2</text>
<text x="188.1" y="74.3">12</text>
<text x="188.1" y="77.8">13</text>
<text x="193.6" y="72.5">IO26</text>
<text x="193.6" y="76">IO27</text>
<text x="225.4" y="76">IO16</text>
<text x="225.4" y="72.5">IO17</text>
<text x="234.8" y="77.8">26</text>
<text x="234.8" y="74.3">27</text>
<text x="76.9" y="80.9" transform="rotate(-90 76.9 80.9)">1</text>
<text x="89.3" y="80.9" transform="rotate(-90 89.3 80.9)">2</text>
<text x="188.1" y="81.3">14</text>
<text x="193.6" y="79.6">IO14</text>
<text x="193.6" y="83.1">IO12</text>
<text x="227.4" y="83.1">IO0</text>
<text x="227.4" y="79.6">IO4</text>
<text x="234.8" y="81.3">25</text>
<text x="188.1" y="88.4">16</text>
<text x="227.4" y="86.6">IO2</text>
<text x="234.8" y="88.4">23</text>
<text x="234.8" y="84.8">24</text>
<text x="76.9" y="91.5" transform="rotate(-90 76.9 91.5)">2</text>
<text x="89.3" y="91.5" transform="rotate(-90 89.3 91.5)">1</text>
<text x="188.1" y="91.9">17</text>
<text x="188.1" y="95.4">18</text>
<text x="193.6" y="90.1">IO13</text>
<text x="193.6" y="93.7">SHD/SD2</text>
<text x="219.3" y="93.7">SDI/SD1</text>
<text x="225.4" y="90.1">IO15</text>
<text x="234.8" y="95.4">21</text>
<text x="234.8" y="91.9">22</text>
<text x="75.5" y="96" transform="rotate(-90 75.5 96)">2</text>
<text x="87.8" y="96" transform="rotate(-90 87.8 96)">1</text>
<text x="188.1" y="99">19</text>
<text x="193.6" y="97.2">SWP/SD3</text>
<text x="193.6" y="100.7">SCS/CMD</text>
<text x="218.1" y="97.2">SDO/SD0</text>
<text x="219.1" y="100.7">SCK/CLK</text>
<text x="234.8" y="99">20</text>
<text x="128.4" y="236.9" transform="rotate(-90 128.4 236.9)">A2</text>
<text x="153.1" y="236.9" transform="rotate(-90 153.1 236.9)">11</text>
<text x="128.4" y="258.7" transform="rotate(-90 128.4 258.7)">A1</text>
<text x="149.6" y="258.6" transform="rotate(-90 149.6 258.6)">12</text>
<text x="156.6" y="258.6" transform="rotate(-90 156.6 258.6)">14</text>
</g>
<g font-size="3.2" fill="#f00">
<text x="190.1" y="46">4</text>
<text x="193.6" y="47.8">SENSOR_VP</text>
</g>
<g font-size="3.2" fill="#8d2323">
<text x="266" y="74.3" transform="rotate(-90 266 74.3)">1</text>
<text x="287.2" y="74.3" transform="rotate(-90 287.2 74.3)">1</text>
<text x="320.7" y="74.3" transform="rotate(-90 320.7 74.3)">1</text>
<text x="341.8" y="74.3" transform="rotate(-90 341.8 74.3)">1</text>
<text x="373.6" y="74.3" transform="rotate(-90 373.6 74.3)">1</text>
<text x="394.8" y="74.3" transform="rotate(-90 394.8 74.3)">1</text>
<text x="266" y="87.6" transform="rotate(-90 266 87.6)">2</text>
<text x="287.2" y="87.6" transform="rotate(-90 287.2 87.6)">3</text>
<text x="294.2" y="87.6" transform="rotate(-90 294.2 87.6)">2</text>
<text x="320.7" y="87.6" transform="rotate(-90 320.7 87.6)">2</text>
<text x="341.8" y="87.6" transform="rotate(-90 341.8 87.6)">3</text>
<text x="348.9" y="87.6" transform="rotate(-90 348.9 87.6)">2</text>
<text x="373.6" y="87.6" transform="rotate(-90 373.6 87.6)">2</text>
<text x="394.8" y="87.6" transform="rotate(-90 394.8 87.6)">3</text>
<text x="401.8" y="87.6" transform="rotate(-90 401.8 87.6)">2</text>
<text x="126" y="125.4">A2</text>
<text x="141.5" y="125.4">A1</text>
<text x="187.7" y="125.4">A2</text>
<text x="203.2" y="125.4">A1</text>
<text x="114.3" y="141.3" transform="rotate(-90 114.3 141.3)">41</text>
<text x="128.4" y="141.3" transform="rotate(-90 128.4 141.3)">31</text>
<text x="142.5" y="141.3" transform="rotate(-90 142.5 141.3)">21</text>
<text x="156.6" y="141.3" transform="rotate(-90 156.6 141.3)">11</text>
<text x="176" y="141.3" transform="rotate(-90 176 141.3)">41</text>
<text x="190.1" y="141.3" transform="rotate(-90 190.1 141.3)">31</text>
<text x="204.3" y="141.3" transform="rotate(-90 204.3 141.3)">21</text>
<text x="218.4" y="141.3" transform="rotate(-90 218.4 141.3)">11</text>
<text x="110.8" y="156.6" transform="rotate(-90 110.8 156.6)">44</text>
<text x="117.8" y="156.6" transform="rotate(-90 117.8 156.6)">42</text>
<text x="124.9" y="156.6" transform="rotate(-90 124.9 156.6)">34</text>
<text x="131.9" y="156.6" transform="rotate(-90 131.9 156.6)">32</text>
<text x="139" y="156.6" transform="rotate(-90 139 156.6)">24</text>
<text x="146" y="156.6" transform="rotate(-90 146 156.6)">22</text>
<text x="153.1" y="156.6" transform="rotate(-90 153.1 156.6)">14</text>
<text x="160.2" y="156.6" transform="rotate(-90 160.2 156.6)">12</text>
<text x="172.5" y="156.6" transform="rotate(-90 172.5 156.6)">44</text>
<text x="179.6" y="156.6" transform="rotate(-90 179.6 156.6)">42</text>
<text x="186.6" y="156.6" transform="rotate(-90 186.6 156.6)">34</text>
<text x="193.7" y="156.6" transform="rotate(-90 193.7 156.6)">32</text>
<text x="200.7" y="156.6" transform="rotate(-90 200.7 156.6)">24</text>
<text x="207.8" y="156.6" transform="rotate(-90 207.8 156.6)">22</text>
<text x="214.8" y="156.6" transform="rotate(-90 214.8 156.6)">14</text>
<text x="221.9" y="156.6" transform="rotate(-90 221.9 156.6)">12</text>
<text x="309.4" y="174.8">A2</text>
<text x="324.9" y="174.8">A1</text>
<text x="297.7" y="190.7" transform="rotate(-90 297.7 190.7)">41</text>
<text x="311.9" y="190.7" transform="rotate(-90 311.9 190.7)">31</text>
<text x="326" y="190.7" transform="rotate(-90 326 190.7)">21</text>
<text x="340.1" y="190.7" transform="rotate(-90 340.1 190.7)">11</text>
<text x="294.2" y="206" transform="rotate(-90 294.2 206)">44</text>
<text x="301.3" y="206" transform="rotate(-90 301.3 206)">42</text>
<text x="308.3" y="206" transform="rotate(-90 308.3 206)">34</text>
<text x="315.4" y="206" transform="rotate(-90 315.4 206)">32</text>
<text x="322.4" y="206" transform="rotate(-90 322.4 206)">24</text>
<text x="329.5" y="206" transform="rotate(-90 329.5 206)">22</text>
<text x="336.5" y="206" transform="rotate(-90 336.5 206)">14</text>
<text x="343.6" y="206" transform="rotate(-90 343.6 206)">12</text>
</g>
</svg>
